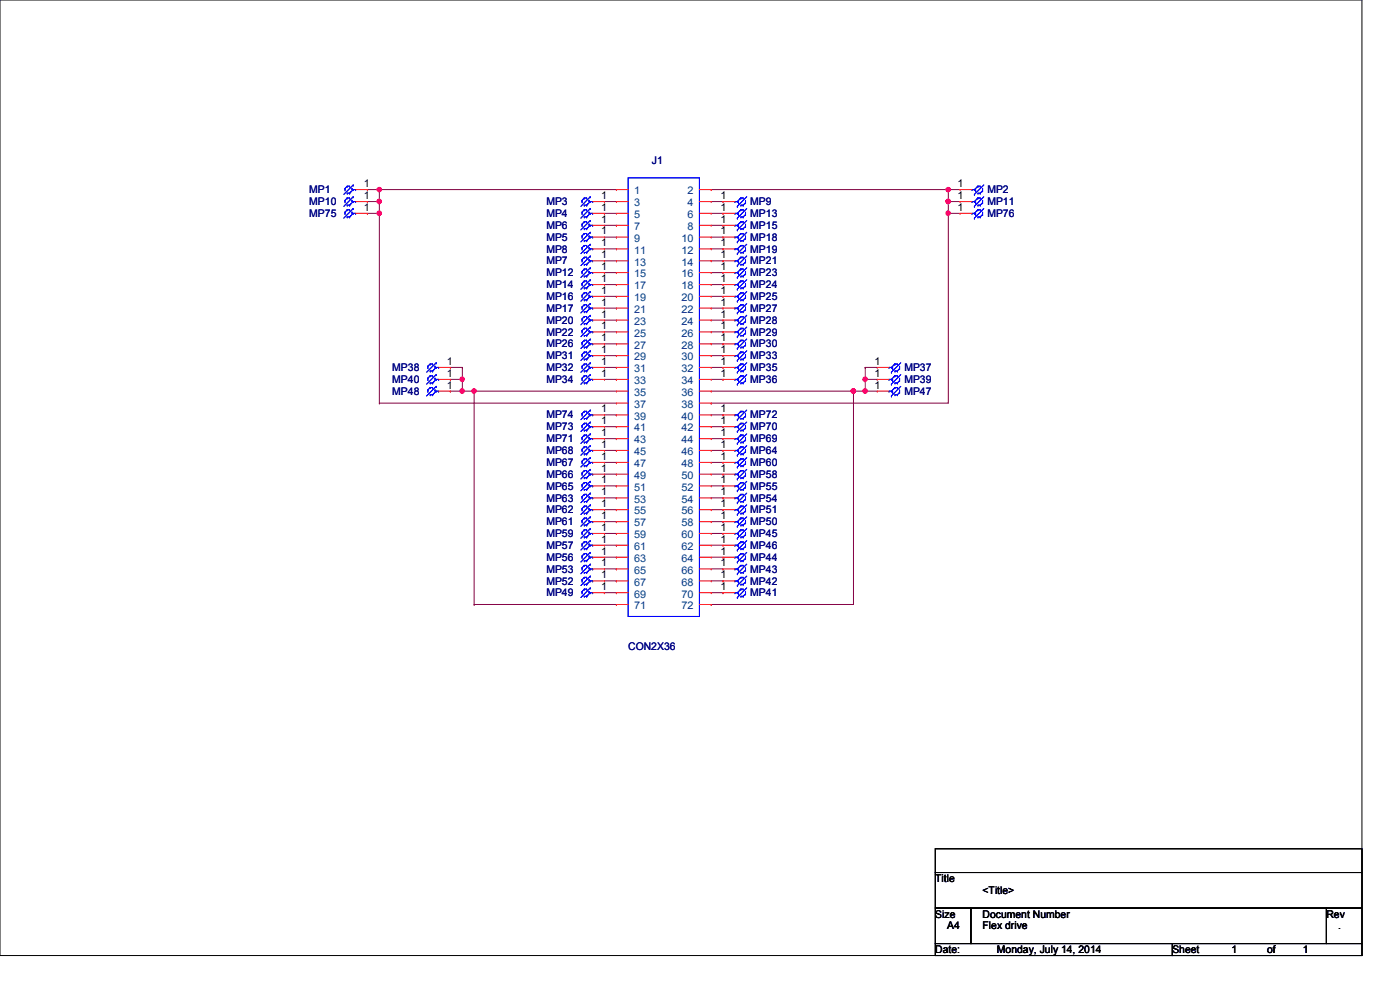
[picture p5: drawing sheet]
<svg xmlns="http://www.w3.org/2000/svg" width="297mm" height="210mm" viewBox="0 0 297 210" stroke-linecap="round" stroke-linejoin="round" font-family="sans-serif">
<path d="M0 0h288.9v202.7h-288.9z" fill="none" stroke="#000" stroke-width=".21"/>
<path d="M80.5 40.2h.1M80.5 40.2h50.3" fill="none" stroke="#800040" stroke-width=".21"/>
<circle cx="80.5" cy="40.2" r=".48" fill="#f0f"/>
<circle cx="80.5" cy="40.2" r=".48" fill="none" stroke="#f0f" stroke-width=".21"/>
<path d="M77.9 45.3h.1M77.9 45.3h2.6M80.5 45.3h.1M80.5 45.3v40.2" fill="none" stroke="#800040" stroke-width=".21"/>
<circle cx="80.5" cy="45.2" r=".49" fill="#f0f"/>
<circle cx="80.5" cy="45.2" r=".49" fill="none" stroke="#f0f" stroke-width=".21"/>
<path d="M77.9 42.8h.1M77.9 42.8h2.6" fill="none" stroke="#800040" stroke-width=".21"/>
<circle cx="80.5" cy="42.7" r=".49" fill="#f0f"/>
<circle cx="80.5" cy="42.7" r=".49" fill="none" stroke="#f0f" stroke-width=".21"/>
<path d="M77.9 40.2h.1M77.9 40.2h2.6M80.5 40.2h.1M80.5 42.8h.1M80.5 40.2v5.1M201.2 40.2h.1M201.2 40.2h2.5M80.5 85.5h.1M80.5 85.5h50.3" fill="none" stroke="#800040" stroke-width=".21"/>
<circle cx="201.2" cy="40.2" r=".48" fill="#f0f"/>
<circle cx="201.2" cy="40.2" r=".48" fill="none" stroke="#f0f" stroke-width=".21"/>
<path d="M201.2 40.2h.1M201.2 40.2v2.6" fill="none" stroke="#800040" stroke-width=".21"/>
<circle cx="201.1" cy="42.7" r=".49" fill="#f0f"/>
<circle cx="201.1" cy="42.7" r=".49" fill="none" stroke="#f0f" stroke-width=".21"/>
<path d="M201.2 45.3h.1M201.2 42.8h.1M201.2 45.3h2.5M201.2 42.8h2.5" fill="none" stroke="#800040" stroke-width=".21"/>
<circle cx="201.1" cy="42.7" r=".49" fill="#f0f"/>
<circle cx="201.1" cy="42.7" r=".49" fill="none" stroke="#f0f" stroke-width=".21"/>
<path d="M201.2 45.3h.1M201.2 45.3v40.2" fill="none" stroke="#800040" stroke-width=".21"/>
<circle cx="201.1" cy="45.2" r=".49" fill="#f0f"/>
<circle cx="201.1" cy="45.2" r=".49" fill="none" stroke="#f0f" stroke-width=".21"/>
<g fill="none" stroke="#800040" stroke-width=".21">
<path d="M128.2 42.8h.1M128.2 45.3h.1M128.2 42.8h2.6M128.2 45.3h2.6M128.2 47.8h2.6M128.2 50.3h2.6M128.2 52.8h2.6M128.2 55.3h2.6M128.2 57.8h2.6M130.8 47.8h.1M130.8 50.3h.1M130.8 52.8h.1"/>
<path d="M130.8 55.3h.1M130.8 57.8h.1M150.9 40.2h.1M150.9 40.2h50.3M150.9 42.8h2.5M150.9 45.3h2.5M150.9 47.8h2.5M150.9 50.3h2.5M150.9 52.8h2.5M150.9 55.3h2.5M150.9 57.8h2.5M153.4 42.8h.1"/>
<path d="M153.4 45.3h.1M153.4 47.8h.1M153.4 50.3h.1M153.4 52.8h.1M153.4 55.3h.1M153.4 57.8h.1M201.2 42.8h.1M201.2 42.8v2.5M95.5 77.9h.1M95.5 77.9h2.6M128.2 60.4h2.6M128.2 62.9h2.6"/>
<path d="M128.2 65.4h2.6M128.2 67.9h2.6M128.2 70.4h2.6M128.2 72.9h2.6M128.2 75.4h2.6M128.2 77.9h2.6M130.8 60.4h.1M130.8 62.9h.1M130.8 65.4h.1M130.8 67.9h.1M130.8 70.4h.1M130.8 72.9h.1"/>
<path d="M130.8 75.4h.1M130.8 77.9h.1M150.9 60.4h2.5M150.9 62.9h2.5M150.9 65.4h2.5M150.9 67.9h2.5M150.9 70.4h2.5M150.9 72.9h2.5M150.9 75.4h2.5M150.9 77.9h2.5M153.4 60.4h.1M153.4 62.9h.1"/>
<path d="M153.4 65.4h.1M153.4 67.9h.1M153.4 70.4h.1M153.4 72.9h.1M153.4 75.4h.1M153.4 77.9h.1M95.5 83h.1M95.5 80.5h.1M95.5 80.5h2.6M98.1 80.5h.1M98.1 80.5v2.5h-2.6M100.6 83h.1"/>
<path d="M100.6 83h30.2M128.2 80.5h2.6M130.8 80.5h.1M150.9 85.5h.1M150.9 85.5h50.3M150.9 80.5h2.5M153.4 80.5h.1"/>
</g>
<circle cx="98" cy="80.4" r=".48" fill="#f0f"/>
<circle cx="98" cy="80.4" r=".48" fill="none" stroke="#f0f" stroke-width=".21"/>
<path d="M98.1 77.9h.1M98.1 77.9v2.6M100.6 83v45.2M100.6 128.2h.1M100.6 128.2h30.2M130.8 128.2h.1" fill="none" stroke="#800040" stroke-width=".21"/>
<circle cx="100.6" cy="82.9" r=".49" fill="#f0f"/>
<circle cx="100.6" cy="82.9" r=".49" fill="none" stroke="#f0f" stroke-width=".21"/>
<path d="M98.1 83h.1M98.1 83h2.5" fill="none" stroke="#800040" stroke-width=".21"/>
<circle cx="98" cy="82.9" r=".48" fill="#f0f"/>
<circle cx="98" cy="82.9" r=".48" fill="none" stroke="#f0f" stroke-width=".21"/>
<path d="M183.6 77.9h.1M183.6 77.9v2.6M183.6 77.9h2.5M150.9 83h30.2M181.1 83h.1M183.6 80.5h.1M183.6 80.5h2.5" fill="none" stroke="#800040" stroke-width=".21"/>
<circle cx="183.5" cy="80.4" r=".49" fill="#f0f"/>
<circle cx="183.5" cy="80.4" r=".49" fill="none" stroke="#f0f" stroke-width=".21"/>
<path d="M181.1 83h.1M181.1 83v45.2" fill="none" stroke="#800040" stroke-width=".21"/>
<circle cx="181" cy="82.9" r=".49" fill="#f0f"/>
<circle cx="181" cy="82.9" r=".49" fill="none" stroke="#f0f" stroke-width=".21"/>
<path d="M181.1 83h.1M181.1 83h2.5M150.9 128.2h.1M150.9 128.2h30.2" fill="none" stroke="#800040" stroke-width=".21"/>
<circle cx="183.5" cy="82.9" r=".49" fill="#f0f"/>
<circle cx="183.5" cy="82.9" r=".49" fill="none" stroke="#f0f" stroke-width=".21"/>
<circle cx="181" cy="82.9" r=".49" fill="#f0f"/>
<circle cx="181" cy="82.9" r=".49" fill="none" stroke="#f0f" stroke-width=".21"/>
<g fill="none" stroke="#800040" stroke-width=".21">
<path d="M128.2 98.1h2.6M128.2 95.5h2.6M128.2 93h2.6M128.2 90.5h2.6M128.2 88h2.6M130.8 98.1h.1M130.8 95.5h.1M130.8 93h.1M130.8 90.5h.1M130.8 88h.1M150.9 98.1h2.5M150.9 95.5h2.5"/>
<path d="M150.9 93h2.5M150.9 90.5h2.5M150.9 88h2.5M153.4 98.1h.1M153.4 95.5h.1M153.4 93h.1M153.4 90.5h.1M153.4 88h.1M183.6 80.5h.1M183.6 83h.1M183.6 80.5v2.5M183.6 83h2.5"/>
<path d="M128.2 118.2h2.6M128.2 115.7h2.6M128.2 113.2h2.6M128.2 110.7h2.6M128.2 108.1h2.6M128.2 105.6h2.6M128.2 103.1h2.6M128.2 100.6h2.6M130.8 118.2h.1M130.8 115.7h.1M130.8 113.2h.1M130.8 110.7h.1"/>
<path d="M130.8 108.1h.1M130.8 105.6h.1M130.8 103.1h.1M130.8 100.6h.1M150.9 118.2h2.5M150.9 115.7h2.5M150.9 113.2h2.5M150.9 110.7h2.5M150.9 108.1h2.5M150.9 105.6h2.5M150.9 103.1h2.5M150.9 100.6h2.5"/>
<path d="M153.4 118.2h.1M153.4 115.7h.1M153.4 113.2h.1M153.4 110.7h.1M153.4 108.1h.1M153.4 105.6h.1M153.4 103.1h.1M153.4 100.6h.1M128.2 125.7h2.6M128.2 123.2h2.6M128.2 120.7h2.6M130.8 125.7h.1"/>
<path d="M130.8 123.2h.1M130.8 120.7h.1M150.9 125.7h2.5M150.9 123.2h2.5M150.9 120.7h2.5M153.4 125.7h.1M153.4 123.2h.1M153.4 120.7h.1"/>
</g>
<path d="M198.4 180h90.5v5.1h-90.5zM198.4 185.1h90.5v7.5h-90.5zM198.4 192.6h7.6v7.6h-7.6zM206 192.6h75.4v7.6h-75.4zM281.4 192.6h7.5v7.6h-7.5zM198.4 200.2h50.3v2.5h-50.3zM248.7 200.2h40.2v2.5h-40.2z" fill="none" stroke="#000" stroke-width=".21"/>
<g fill="none" stroke="#00f" stroke-width=".21">
<path d="M73.2 40h.1M73.2 40v.5M73.7 39.5h.1M73.7 39.5h.5M73.7 39.5l-.5 .5M74.2 39.5h.1M74.7 40h.1M74.7 40v.2M74.9 39.2h.1M74.9 39.2l-2 2M133.3 37.7h15.1v93.1h-15.1zM207.5 39.5h.1"/>
<path d="M207.5 39.5l-.3 .3M207.5 39.5h.4M207.5 39.5l-.8 .7M207.9 39.5h.1M208.4 40v.5M208.7 39.2l-2 2M73.2 42.5h.1M73.2 45h.1M73.2 42.5v.5M73.2 45v.5M73.7 43.5h.1M73.7 42h.1"/>
<path d="M73.7 46h.1M73.7 44.5h.1M73.7 41h.1M73.7 42h.5M73.7 43.5h.5M73.7 44.5h.5M73.7 46h.5M73.7 42l-.5 .5M73.7 44.5l-.5 .5M73.7 41h.5M74.2 43.5h.1M74.2 42h.1"/>
<path d="M74.2 46h.1M74.2 44.5h.1M74.2 41h.1M74.7 42.5h.1M74.7 45h.1M74.7 42.5v.3M74.7 45v.3M74.9 41.7h.1M74.9 42.8h.1M74.9 44.2h.1M74.9 45.3h.1M74.9 40.2h.1"/>
<path d="M74.9 42.8h.5M74.9 45.3h.5M74.9 41.7l-2 2.1M74.9 42.8l-.7 .7M74.9 44.2l-2 2.1M74.9 45.3l-.7 .7M74.9 40.2h.5M74.9 40.2l-.7 .8M75.4 42.8h.1M75.4 45.3h.1M75.4 40.2h.1M123.5 47.5h.1"/>
<path d="M123.5 52.5h.1M123.5 55.1h.1M123.5 42.5h.1M123.5 45h.1M123.5 57.6h.1M123.5 50h.1M123.5 42.5v.5M123.5 45v.5M123.5 47.5v.5M123.5 50v.5M123.5 52.5v.5M123.5 55.1v.5"/>
<path d="M123.5 57.6v.5M124 48.5h.1M124 47h.1M124 53.6h.1M124 52.1h.1M124 56.1h.1M124 54.6h.1M124 59.6h.1M124 43.5h.1M124 42h.1M124 46h.1M124 44.5h.1"/>
<path d="M124 58.6h.1M124 57.1h.1M124 51.1h.1M124 49.5h.1M124 48.5h.5M124 47l-.5 .5M124 47h.5M124 42h.5M124 43.5h.5M124 53.6h.5M124 52.1l-.5 .4M124 52.1h.5"/>
<path d="M124 44.5h.5M124 46h.5M124 56.1h.5M124 54.6l-.5 .5M124 54.6h.5M124 59.6l-.5 .5M124 59.6h.5M124 42l-.5 .5M124 44.5l-.5 .5M124 57.1h.5M124 58.6h.5M124 57.1l-.5 .5"/>
<path d="M124 51.1h.5M124 49.5l-.5 .5M124 49.5h.5M124.5 48.5h.1M124.5 47h.1M124.5 53.6h.1M124.5 52.1h.1M124.5 56.1h.1M124.5 54.6h.1M124.5 59.6h.1M124.5 43.5h.1M124.5 42h.1"/>
<path d="M124.5 46h.1M124.5 44.5h.1M124.5 58.6h.1M124.5 57.1h.1M124.5 51.1h.1M124.5 49.5h.1M124.7 48.3l-.2 .2M125 47.5h.1M125 52.5h.1M125 55.1h.1M125 42.5h.1M125 45h.1"/>
<path d="M125 57.6h.1M125 50h.1M125 42.5v.3M125 45v.3M125 47.5v.3M125 50v.3M125 52.5v.3M125 55.1v.2M125 57.6v.2M125.2 46.8h.1M125.2 47.8h.1M125.2 51.8h.1"/>
<path d="M125.2 52.8h.1M125.2 54.3h.1M125.2 55.3h.1M125.2 59.4h.1M125.2 41.7h.1M125.2 42.8h.1M125.2 44.2h.1M125.2 45.3h.1M125.2 56.8h.1M125.2 57.8h.1M125.2 49.3h.1M125.2 50.3h.1"/>
<path d="M125.2 46.8l-2 2M125.2 47.8l-.7 .7M125.2 47.8h.5M125.2 42.8h.5M125.2 51.8l-2 2M125.2 52.8l-.7 .8M125.2 52.8h.5M125.2 45.3h.5M125.2 54.3l-2 2M125.2 55.3l-.7 .8M125.2 55.3h.5M125.2 50.3l-.7 .8"/>
<path d="M125.2 59.4l-2 1.9M125.2 41.7l-2 2.1M125.2 42.8l-.7 .7M125.2 45.3l-.7 .7M125.2 44.2l-2 2.1M125.2 57.8h.5M125.2 56.8l-2 2M125.2 57.8l-.7 .8M125.2 49.3l-2 2M125.2 50.3h.5M125.7 47.8h.1M125.7 52.8h.1"/>
<path d="M125.7 55.3h.1M125.7 42.8h.1M125.7 45.3h.1M125.7 57.8h.1M125.7 50.3h.1M155.9 45.3h.1M155.9 52.8h.1M155.9 55.3h.1M155.9 42.8h.1M155.9 57.8h.1M155.9 50.3h.1M155.9 47.8h.1"/>
<path d="M155.9 47.8h.5M155.9 42.8h.5M155.9 52.8h.5M155.9 45.3h.5M155.9 55.3h.5M155.9 57.8h.5M155.9 50.3h.5M156.4 46.3h.1M156.4 45.3h.1M156.4 53.8h.1M156.4 52.8h.1M156.4 56.3h.1"/>
<path d="M156.4 55.3h.1M156.4 43.8h.1M156.4 42.8h.1M156.4 58.8h.1M156.4 57.8h.1M156.4 51.3h.1M156.4 50.3h.1M156.4 48.8h.1M156.4 47.8h.1M156.7 45.5h.1M156.7 53h.1M156.7 55.6h.1"/>
<path d="M156.7 43h.1M156.7 58.1h.1M156.7 50.5h.1M156.7 48h.1M156.7 42.8v.2M156.7 45.3v.2M156.7 47.8v.2M156.7 50.3v.2M156.7 52.8v.2M156.7 55.3v.3M156.7 57.8v.3M157.2 44.5h.1"/>
<path d="M157.2 46h.1M157.2 52.1h.1M157.2 53.6h.1M157.2 54.6h.1M157.2 56.1h.1M157.2 42h.1M157.2 43.5h.1M157.2 59.6h.1M157.2 57.1h.1M157.2 58.6h.1M157.2 49.5h.1M157.2 51.1h.1"/>
<path d="M157.2 47h.1M157.2 48.5h.1M157.2 48.5h.4M157.2 47h.4M157.2 42h.4M157.2 43.5h.4M157.2 53.6h.4M157.2 52.1h.4M157.2 44.5h.4M157.2 46h.4M157.2 44.5l-.8 .8M157.2 56.1h.4"/>
<path d="M157.2 54.6h.4M157.2 52.1l-.3 .2M157.2 52.1l-.8 .7M157.2 54.6l-.8 .7M157.2 59.6h.4M157.2 42l-.8 .8M157.2 59.6l-.8 .8M157.2 57.1h.4M157.2 57.1l-.8 .7M157.2 58.6h.4M157.2 51.1h.4M157.2 49.5h.4"/>
<path d="M157.2 49.5l-.8 .8M157.2 47l-.8 .8M157.6 44.5h.1M157.6 46h.1M157.6 52.1h.1M157.6 53.6h.1M157.6 54.6h.1M157.6 56.1h.1M157.6 42h.1M157.6 43.5h.1M157.6 59.6h.1M157.6 57.1h.1"/>
<path d="M157.6 58.6h.1M157.6 49.5h.1M157.6 51.1h.1M157.6 47h.1M157.6 48.5h.1M158.2 45.5h.1M158.2 53h.1M158.2 55.6h.1M158.2 43h.1M158.2 58.1h.1M158.2 50.5h.1M158.2 48h.1"/>
<path d="M158.2 42.5v.5M158.2 45v.5M158.2 47.5v.5M158.2 50v.5M158.2 52.5v.5M158.2 55.1v.5M158.2 57.6v.5M158.2 45.5l-.6 .5M158.2 53l-.6 .6M158.2 55.6l-.6 .5M158.2 43l-.6 .5M158.2 58.1l-.6 .5"/>
<path d="M158.2 50.5l-.6 .6M158.2 48l-.6 .5M158.4 44.2l-2 2.1M158.4 51.8l-2 2M158.4 54.3l-2 2M158.4 41.7l-2 2.1M158.4 59.4l-2 1.9M158.4 56.8l-2 2M158.4 49.3l-2 2M158.4 46.8l-2 2M206.2 42.8h.1M206.2 45.3h.1"/>
<path d="M206.2 40.2h.1M206.2 42.8h.5M206.2 45.3h.5M206.2 40.2h.5M206.7 43.8h.1M206.7 42.8h.1M206.7 46.3h.1M206.7 45.3h.1M206.7 41.2h.1M206.7 40.2h.1M207 43h.1M207 45.5h.1"/>
<path d="M207 40.5h.1M207 40.2v.3M207 42.8v.2M207 45.3v.2M207.5 42h.1M207.5 43.5h.1M207.5 44.5h.1M207.5 46h.1M207.5 41h.1M207.5 42h.4M207.5 42l-.8 .8M207.5 43.5h.4"/>
<path d="M207.5 44.5h.4M207.5 44.5l-.8 .8M207.5 46h.4M207.5 41h.4M207.9 42h.1M207.9 43.5h.1M207.9 44.5h.1M207.9 46h.1M207.9 41h.1M208.4 43h.1M208.4 45.5h.1M208.4 40.5h.1"/>
<path d="M208.4 42.5v.5M208.4 45v.5M208.4 43l-.5 .5M208.4 45.5l-.5 .5M208.4 40.5l-.5 .5M208.7 41.7l-2 2.1M208.7 44.2l-2 2.1M90.8 77.7h.1M90.8 77.7v.5M91.3 78.7h.1M91.3 77.2h.1M91.3 79.7h.1"/>
<path d="M91.3 78.7h.5M91.3 77.2h.5M91.3 77.2l-.5 .5M91.3 79.7h.5M91.3 79.7l-.5 .5M91.8 78.7h.1M91.8 77.2h.1M91.8 79.7h.1M92.3 77.7h.1M92.3 77.7v.2M92.5 77h.1M92.5 77.9h.1"/>
<path d="M92.5 79.5h.1M92.5 79.5l-2 2M92.5 77.9h.5M92.5 77l-2 2M92.5 77.9l-.7 .8M93 77.9h.1M123.5 70.1h.1M123.5 65.1h.1M123.5 67.6h.1M123.5 77.7h.1M123.5 60.1h.1M123.5 75.2h.1"/>
<path d="M123.5 62.6h.1M123.5 72.7h.1M123.5 60.1v.5M123.5 62.6v.5M123.5 65.1v.5M123.5 67.6v.6M123.5 70.1v.6M123.5 72.7v.5M123.5 75.2v.5M123.5 77.7v.5M124 71.2h.1M124 69.6h.1"/>
<path d="M124 66.1h.1M124 64.6h.1M124 68.7h.1M124 67.1h.1M124 78.7h.1M124 77.2h.1M124 61.1h.1M124 79.7h.1M124 76.2h.1M124 74.7h.1M124 63.6h.1M124 62.1h.1"/>
<path d="M124 73.7h.1M124 72.2h.1M124 71.2h.5M124 69.6l-.5 .5M124 69.6h.5M124 74.7h.5M124 76.2h.5M124 72.2h.5M124 73.7h.5M124 66.1h.5M124 64.6l-.5 .5M124 64.6h.5"/>
<path d="M124 68.7h.5M124 67.1l-.5 .5M124 67.1h.5M124 78.7h.5M124 77.2l-.5 .5M124 77.2h.5M124 61.1h.5M124 79.7h.5M124 79.7l-.5 .5M124 74.7l-.5 .5M124 63.6h.5M124 62.1l-.5 .5"/>
<path d="M124 62.1h.5M124 72.2l-.5 .5M124.5 71.2h.1M124.5 69.6h.1M124.5 66.1h.1M124.5 64.6h.1M124.5 68.7h.1M124.5 67.1h.1M124.5 78.7h.1M124.5 77.2h.1M124.5 61.1h.1M124.5 79.7h.1"/>
<path d="M124.5 76.2h.1M124.5 74.7h.1M124.5 63.6h.1M124.5 62.1h.1M124.5 73.7h.1M124.5 72.2h.1M124.7 60.8l-.2 .3M124.7 73.4l-.2 .3M125 70.1h.1M125 65.1h.1M125 67.6h.1M125 77.7h.1"/>
<path d="M125 60.1h.1M125 75.2h.1M125 62.6h.1M125 72.7h.1M125 60.1v.3M125 62.6v.3M125 65.1v.3M125 67.6v.3M125 70.1v.3M125 72.7v.2M125 75.2v.2M125 77.7v.2"/>
<path d="M125.2 69.4h.1M125.2 70.4h.1M125.2 64.4h.1M125.2 65.4h.1M125.2 66.9h.1M125.2 67.9h.1M125.2 77h.1M125.2 77.9h.1M125.2 60.4h.1M125.2 79.5h.1M125.2 74.4h.1M125.2 75.4h.1"/>
<path d="M125.2 61.8h.1M125.2 62.9h.1M125.2 71.9h.1M125.2 72.9h.1M125.2 69.4l-2 2M125.2 70.4l-.7 .8M125.2 70.4h.5M125.2 75.4h.5M125.2 72.9h.5M125.2 64.4l-2 2M125.2 65.4l-.7 .7M125.2 65.4h.5"/>
<path d="M125.2 66.9l-2 2M125.2 67.9l-.7 .8M125.2 67.9h.5M125.2 77l-2 2M125.2 77.9l-.7 .8M125.2 77.9h.5M125.2 60.4l-.7 .7M125.2 60.4h.5M125.2 79.5l-2 2M125.2 74.4l-2 2.1M125.2 75.4l-.7 .8M125.2 61.8l-2 2.1"/>
<path d="M125.2 62.9l-.7 .7M125.2 62.9h.5M125.2 71.9l-2 2M125.2 72.9l-.7 .8M125.7 70.4h.1M125.7 65.4h.1M125.7 67.9h.1M125.7 77.9h.1M125.7 60.4h.1M125.7 75.4h.1M125.7 62.9h.1M125.7 72.9h.1"/>
<path d="M155.9 75.4h.1M155.9 72.9h.1M155.9 65.4h.1M155.9 70.4h.1M155.9 67.9h.1M155.9 77.9h.1M155.9 60.4h.1M155.9 62.9h.1M155.9 70.4h.5M155.9 75.4h.5M155.9 72.9h.5M155.9 65.4h.5"/>
<path d="M155.9 67.9h.5M155.9 77.9h.5M155.9 60.4h.5M155.9 62.9h.5M156.4 76.5h.1M156.4 75.4h.1M156.4 73.9h.1M156.4 72.9h.1M156.4 66.4h.1M156.4 65.4h.1M156.4 71.4h.1M156.4 70.4h.1"/>
<path d="M156.4 68.9h.1M156.4 67.9h.1M156.4 79h.1M156.4 77.9h.1M156.4 61.3h.1M156.4 60.4h.1M156.4 63.9h.1M156.4 62.9h.1M156.7 75.7h.1M156.7 73.2h.1M156.7 65.6h.1M156.7 70.7h.1"/>
<path d="M156.7 68.2h.1M156.7 78.2h.1M156.7 60.6h.1M156.7 63.1h.1M156.7 60.4v.2M156.7 62.9v.2M156.7 65.4v.2M156.7 67.9v.3M156.7 70.4v.3M156.7 72.9v.3M156.7 75.4v.3M156.7 77.9v.3"/>
<path d="M157.2 74.7h.1M157.2 76.2h.1M157.2 72.2h.1M157.2 73.7h.1M157.2 64.6h.1M157.2 66.1h.1M157.2 69.6h.1M157.2 71.2h.1M157.2 67.1h.1M157.2 68.7h.1M157.2 77.2h.1M157.2 78.7h.1"/>
<path d="M157.2 61.1h.1M157.2 79.7h.1M157.2 62.1h.1M157.2 63.6h.1M157.2 71.2h.4M157.2 69.6h.4M157.2 74.7h.4M157.2 74.7l-.8 .7M157.2 76.2h.4M157.2 72.2h.4M157.2 72.2l-.8 .7M157.2 73.7h.4"/>
<path d="M157.2 66.1h.4M157.2 64.6h.4M157.2 68.7h.4M157.2 67.1h.4M157.2 78.7h.4M157.2 77.2h.4M157.2 64.6l-.3 .3M157.2 64.6l-.8 .8M157.2 61.1h.4M157.2 69.6l-.8 .8M157.2 67.1l-.8 .8M157.2 79.7h.4"/>
<path d="M157.2 77.2l-.3 .3M157.2 77.2l-.8 .7M157.2 79.7l-.8 .8M157.2 63.6h.4M157.2 62.1h.4M157.2 62.1l-.8 .8M157.6 74.7h.1M157.6 76.2h.1M157.6 72.2h.1M157.6 73.7h.1M157.6 64.6h.1M157.6 66.1h.1"/>
<path d="M157.6 69.6h.1M157.6 71.2h.1M157.6 67.1h.1M157.6 68.7h.1M157.6 77.2h.1M157.6 78.7h.1M157.6 61.1h.1M157.6 79.7h.1M157.6 62.1h.1M157.6 63.6h.1M158.2 75.7h.1M158.2 73.2h.1"/>
<path d="M158.2 65.6h.1M158.2 70.7h.1M158.2 68.2h.1M158.2 78.2h.1M158.2 60.6h.1M158.2 63.1h.1M158.2 60.1v.5M158.2 62.6v.5M158.2 65.1v.5M158.2 67.6v.6M158.2 70.1v.6M158.2 72.7v.5"/>
<path d="M158.2 75.2v.5M158.2 77.7v.5M158.2 75.7l-.6 .5M158.2 73.2l-.6 .5M158.2 65.6l-.6 .5M158.2 70.7l-.6 .5M158.2 68.2l-.6 .5M158.2 78.2l-.6 .5M158.2 60.6l-.6 .5M158.2 63.1l-.6 .5M158.4 74.4l-2 2.1M158.4 71.9l-2 2"/>
<path d="M158.4 64.4l-2 2M158.4 69.4l-2 2M158.4 66.9l-2 2M158.4 77l-2 2M158.4 79.5l-2 2M158.4 61.8l-2 2.1M188.6 77.9h.1M188.6 77.9h.5M189.1 79h.1M189.1 77.9h.1M189.4 78.2h.1M189.4 77.9v.3"/>
<path d="M189.9 79.7h.1M189.9 77.2h.1M189.9 78.7h.1M189.9 78.7h.5M189.9 77.2h.5M189.9 79.7h.5M189.9 79.7l-.8 .8M189.9 77.2l-.3 .3M189.9 77.2l-.8 .7M190.4 79.7h.1M190.4 77.2h.1M190.4 78.7h.1"/>
<path d="M190.8 78.2h.1M190.8 77.7v.5M190.8 78.2l-.4 .5M191.1 79.5l-2 2M191.1 77l-2 2M90.8 82.7h.1M90.8 80.2h.1M90.8 80.2v.5M90.8 82.7v.5M91.3 83.7h.1M91.3 82.2h.1M91.3 81.2h.1"/>
<path d="M91.3 83.7h.5M91.3 82.2l-.5 .5M91.3 82.2h.5M91.3 81.2h.5M91.8 83.7h.1M91.8 82.2h.1M91.8 81.2h.1M92.3 82.7h.1M92.3 80.2h.1M92.3 80.2v.3M92.3 82.7v.3M92.5 82h.1"/>
<path d="M92.5 83h.1M92.5 80.5h.1M92.5 82l-2 2M92.5 83l-.7 .7M92.5 83h.5M92.5 80.5h.5M92.5 80.5l-.7 .7M93 83h.1M93 80.5h.1M123.5 87.8h.1M123.5 92.8h.1M123.5 90.3h.1"/>
<path d="M123.5 95.3h.1M123.5 80.2h.1M123.5 97.8h.1M123.5 80.2v.5M123.5 87.8v.5M123.5 90.3v.5M123.5 92.8v.5M123.5 95.3v.5M123.5 97.8v.5M124 88.8h.1M124 87.2h.1M124 93.8h.1"/>
<path d="M124 92.3h.1M124 99.8h.1M124 91.3h.1M124 89.8h.1M124 96.3h.1M124 94.8h.1M124 81.2h.1M124 98.8h.1M124 97.3h.1M124 94.8h.5M124 96.3h.5M124 97.3h.5"/>
<path d="M124 98.8h.5M124 92.3h.5M124 93.8h.5M124 88.8h.5M124 87.2l-.5 .6M124 87.2h.5M124 99.8h.5M124 92.3l-.5 .5M124 99.8l-.5 .5M124 89.8l-.5 .5M124 91.3h.5M124 89.8h.5"/>
<path d="M124 94.8l-.5 .5M124 81.2h.5M124 97.3l-.5 .5M124.5 88.8h.1M124.5 87.2h.1M124.5 93.8h.1M124.5 92.3h.1M124.5 99.8h.1M124.5 91.3h.1M124.5 89.8h.1M124.5 96.3h.1M124.5 94.8h.1"/>
<path d="M124.5 81.2h.1M124.5 98.8h.1M124.5 97.3h.1M124.7 98.6l-.2 .2M125 87.8h.1M125 92.8h.1M125 90.3h.1M125 95.3h.1M125 80.2h.1M125 97.8h.1M125 80.2v.3M125 87.8v.2"/>
<path d="M125 90.3v.2M125 92.8v.2M125 95.3v.2M125 97.8v.3M125.2 87h.1M125.2 88h.1M125.2 92h.1M125.2 93h.1M125.2 99.6h.1M125.2 89.5h.1M125.2 90.5h.1M125.2 94.5h.1"/>
<path d="M125.2 95.5h.1M125.2 80.5h.1M125.2 97.1h.1M125.2 98.1h.1M125.2 95.5h.5M125.2 98.1h.5M125.2 93h.5M125.2 87l-2 2M125.2 88l-.7 .8M125.2 88h.5M125.2 92l-2 2.1M125.2 93l-.7 .8"/>
<path d="M125.2 99.6l-2 2M125.2 89.5l-2 2M125.2 90.5l-.7 .8M125.2 90.5h.5M125.2 94.5l-2 2.1M125.2 95.5l-.7 .8M125.2 80.5h.5M125.2 80.5l-.7 .7M125.2 97.1l-2 2M125.2 98.1l-.7 .7M125.7 88h.1M125.7 93h.1"/>
<path d="M125.7 90.5h.1M125.7 95.5h.1M125.7 80.5h.1M125.7 98.1h.1M155.9 95.5h.1M155.9 98.1h.1M155.9 93h.1M155.9 80.5h.1M155.9 90.5h.1M155.9 88h.1M155.9 95.5h.5M155.9 98.1h.5"/>
<path d="M155.9 93h.5M155.9 88h.5M155.9 90.5h.5M155.9 80.5h.5M156.4 96.6h.1M156.4 95.5h.1M156.4 99.1h.1M156.4 98.1h.1M156.4 94.1h.1M156.4 93h.1M156.4 81.5h.1M156.4 80.5h.1"/>
<path d="M156.4 91.5h.1M156.4 90.5h.1M156.4 89h.1M156.4 88h.1M156.7 95.8h.1M156.7 98.3h.1M156.7 93.3h.1M156.7 80.7h.1M156.7 90.8h.1M156.7 88.3h.1M156.7 80.5v.2M156.7 88v.3"/>
<path d="M156.7 90.5v.3M156.7 93v.3M156.7 95.5v.3M156.7 98.1v.2M157.2 94.8h.1M157.2 96.3h.1M157.2 97.3h.1M157.2 98.8h.1M157.2 92.3h.1M157.2 93.8h.1M157.2 99.8h.1M157.2 81.2h.1"/>
<path d="M157.2 89.8h.1M157.2 91.3h.1M157.2 87.2h.1M157.2 88.8h.1M157.2 94.8l-.8 .7M157.2 94.8h.4M157.2 96.3h.4M157.2 97.3h.4M157.2 97.3l-.8 .8M157.2 98.8h.4M157.2 92.3h.4M157.2 92.3l-.8 .7"/>
<path d="M157.2 93.8h.4M157.2 88.8h.4M157.2 87.2h.4M157.2 99.8h.4M157.2 99.8l-.8 .8M157.2 91.3h.4M157.2 89.8h.4M157.2 81.2h.4M157.2 89.8l-.3 .2M157.2 89.8l-.8 .7M157.2 87.2l-.8 .8M157.6 94.8h.1"/>
<path d="M157.6 96.3h.1M157.6 97.3h.1M157.6 98.8h.1M157.6 92.3h.1M157.6 93.8h.1M157.6 99.8h.1M157.6 81.2h.1M157.6 89.8h.1M157.6 91.3h.1M157.6 87.2h.1M157.6 88.8h.1M158.2 95.8h.1"/>
<path d="M158.2 98.3h.1M158.2 93.3h.1M158.2 80.7h.1M158.2 90.8h.1M158.2 88.3h.1M158.2 93.3l-.6 .5M158.2 95.8l-.6 .5M158.2 80.2v.5M158.2 87.8v.5M158.2 90.3v.5M158.2 92.8v.5M158.2 95.3v.5"/>
<path d="M158.2 97.8v.5M158.2 98.3l-.6 .5M158.2 80.7l-.6 .5M158.2 90.8l-.6 .5M158.2 88.3l-.6 .5M158.4 94.5l-2 2.1M158.4 97.1l-2 2M158.4 92l-2 2.1M158.4 99.6l-2 2M158.4 89.5l-2 2M158.4 87l-2 2M188.6 83h.1"/>
<path d="M188.6 80.5h.1M188.6 83h.5M188.6 80.5h.5M189.1 84h.1M189.1 83h.1M189.1 81.5h.1M189.1 80.5h.1M189.4 83.2h.1M189.4 80.7h.1M189.4 80.5v.2M189.4 83v.2M189.9 82.2h.1"/>
<path d="M189.9 83.7h.1M189.9 81.2h.1M189.9 83.7h.5M189.9 82.2h.5M189.9 82.2l-.8 .8M189.9 81.2h.5M190.4 82.2h.1M190.4 83.7h.1M190.4 81.2h.1M190.8 83.2h.1M190.8 80.7h.1M190.8 80.2v.5"/>
<path d="M190.8 82.7v.5M190.8 83.2l-.4 .5M190.8 80.7l-.4 .5M191.1 82l-2 2M123.5 105.4h.1M123.5 107.9h.1M123.5 110.4h.1M123.5 100.3h.1M123.5 102.8h.1M123.5 112.9h.1M123.5 115.4h.1M123.5 117.9h.1"/>
<path d="M123.5 100.3v.5M123.5 102.8v.5M123.5 105.4v.5M123.5 107.9v.5M123.5 110.4v.5M123.5 112.9v.5M123.5 115.4v.5M123.5 117.9v.5M124 106.4h.1M124 104.9h.1M124 108.9h.1M124 107.4h.1"/>
<path d="M124 111.4h.1M124 109.9h.1M124 101.3h.1M124 103.8h.1M124 102.4h.1M124 113.9h.1M124 112.4h.1M124 116.4h.1M124 114.9h.1M124 119h.1M124 117.4h.1M124 119.9h.1"/>
<path d="M124 106.4h.5M124 104.9l-.5 .5M124 104.9h.5M124 108.9h.5M124 107.4l-.5 .5M124 107.4h.5M124 101.3h.5M124 111.4h.5M124 109.9l-.5 .5M124 109.9h.5M124 114.9h.5M124 116.4h.5"/>
<path d="M124 117.4h.5M124 119h.5M124 103.8h.5M124 102.4l-.5 .4M124 102.4h.5M124 119.9h.5M124 113.9h.5M124 112.4l-.5 .5M124 112.4h.5M124 114.9l-.5 .5M124 117.4l-.5 .5M124 119.9l-.5 .5"/>
<path d="M124.5 106.4h.1M124.5 104.9h.1M124.5 108.9h.1M124.5 107.4h.1M124.5 111.4h.1M124.5 109.9h.1M124.5 101.3h.1M124.5 103.8h.1M124.5 102.4h.1M124.5 113.9h.1M124.5 112.4h.1M124.5 116.4h.1"/>
<path d="M124.5 114.9h.1M124.5 119h.1M124.5 117.4h.1M124.5 119.9h.1M124.7 111.1l-.2 .3M125 105.4h.1M125 107.9h.1M125 110.4h.1M125 100.3h.1M125 102.8h.1M125 112.9h.1M125 115.4h.1"/>
<path d="M125 117.9h.1M125 100.3v.3M125 102.8v.3M125 105.4v.2M125 107.9v.2M125 110.4v.3M125 112.9v.3M125 115.4v.3M125 117.9v.3M125.2 104.6h.1M125.2 105.6h.1M125.2 107.1h.1"/>
<path d="M125.2 108.1h.1M125.2 109.6h.1M125.2 110.7h.1M125.2 100.6h.1M125.2 102.1h.1M125.2 103.1h.1M125.2 112.1h.1M125.2 113.2h.1M125.2 114.7h.1M125.2 115.7h.1M125.2 117.2h.1M125.2 118.2h.1"/>
<path d="M125.2 119.7h.1M125.2 104.6l-2 2M125.2 105.6l-.7 .8M125.2 105.6h.5M125.2 107.1l-2 2M125.2 108.1l-.7 .8M125.2 108.1h.5M125.2 100.6h.5M125.2 109.6l-2 2M125.2 110.7l-.7 .7M125.2 110.7h.5M125.2 115.7h.5"/>
<path d="M125.2 118.2h.5M125.2 100.6l-.7 .7M125.2 102.1l-2 2M125.2 103.1l-.7 .7M125.2 103.1h.5M125.2 112.1l-2 2.1M125.2 113.2l-.7 .7M125.2 113.2h.5M125.2 114.7l-2 2M125.2 115.7l-.7 .7M125.2 117.2l-2 2M125.2 118.2l-.7 .8"/>
<path d="M125.2 119.7l-2 2M125.7 105.6h.1M125.7 108.1h.1M125.7 110.7h.1M125.7 100.6h.1M125.7 103.1h.1M125.7 113.2h.1M125.7 115.7h.1M125.7 118.2h.1M155.9 100.6h.1M155.9 115.7h.1M155.9 118.2h.1"/>
<path d="M155.9 108.1h.1M155.9 110.7h.1M155.9 103.1h.1M155.9 105.6h.1M155.9 113.2h.1M155.9 105.6h.5M155.9 108.1h.5M155.9 100.6h.5M155.9 110.7h.5M155.9 115.7h.5M155.9 118.2h.5M155.9 103.1h.5"/>
<path d="M155.9 113.2h.5M156.4 101.6h.1M156.4 100.6h.1M156.4 116.7h.1M156.4 115.7h.1M156.4 119.2h.1M156.4 118.2h.1M156.4 109.1h.1M156.4 108.1h.1M156.4 111.6h.1M156.4 110.7h.1M156.4 104.1h.1"/>
<path d="M156.4 103.1h.1M156.4 106.6h.1M156.4 105.6h.1M156.4 114.2h.1M156.4 113.2h.1M156.7 100.8h.1M156.7 115.9h.1M156.7 118.4h.1M156.7 108.4h.1M156.7 110.9h.1M156.7 103.3h.1M156.7 105.9h.1"/>
<path d="M156.7 113.4h.1M156.7 100.6v.2M156.7 103.1v.2M156.7 105.6v.3M156.7 108.1v.3M156.7 110.7v.2M156.7 113.2v.2M156.7 115.7v.2M156.7 118.2v.2M157.2 101.3h.1M157.2 114.9h.1M157.2 116.4h.1"/>
<path d="M157.2 117.4h.1M157.2 119h.1M157.2 107.4h.1M157.2 108.9h.1M157.2 119.9h.1M157.2 109.9h.1M157.2 111.4h.1M157.2 102.4h.1M157.2 103.8h.1M157.2 104.9h.1M157.2 106.4h.1M157.2 112.4h.1"/>
<path d="M157.2 113.9h.1M157.2 106.4h.4M157.2 104.9h.4M157.2 108.9h.4M157.2 107.4h.4M157.2 101.3h.4M157.2 111.4h.4M157.2 109.9h.4M157.2 114.9h.4M157.2 114.9l-.3 .3M157.2 114.9l-.8 .8M157.2 116.4h.4"/>
<path d="M157.2 117.4h.4M157.2 117.4l-.8 .8M157.2 119h.4M157.2 107.4l-.8 .7M157.2 112.4l-.8 .8M157.2 103.8h.4M157.2 102.4h.4M157.2 119.9h.4M157.2 119.9l-.8 .8M157.2 109.9l-.8 .8M157.2 113.9h.4M157.2 112.4h.4"/>
<path d="M157.2 102.4l-.3 .2M157.2 102.4l-.8 .7M157.2 104.9l-.8 .7M157.6 101.3h.1M157.6 114.9h.1M157.6 116.4h.1M157.6 117.4h.1M157.6 119h.1M157.6 107.4h.1M157.6 108.9h.1M157.6 119.9h.1M157.6 109.9h.1"/>
<path d="M157.6 111.4h.1M157.6 102.4h.1M157.6 103.8h.1M157.6 104.9h.1M157.6 106.4h.1M157.6 112.4h.1M157.6 113.9h.1M158.2 100.8h.1M158.2 115.9h.1M158.2 118.4h.1M158.2 108.4h.1M158.2 110.9h.1"/>
<path d="M158.2 103.3h.1M158.2 105.9h.1M158.2 113.4h.1M158.2 100.3v.5M158.2 102.8v.5M158.2 105.4v.5M158.2 107.9v.5M158.2 110.4v.5M158.2 112.9v.5M158.2 115.4v.5M158.2 117.9v.5M158.2 100.8l-.6 .5"/>
<path d="M158.2 115.9l-.6 .5M158.2 118.4l-.6 .6M158.2 108.4l-.6 .5M158.2 110.9l-.6 .5M158.2 103.3l-.6 .5M158.2 105.9l-.6 .5M158.2 113.4l-.6 .5M158.4 114.7l-2 2M158.4 117.2l-2 2M158.4 107.1l-2 2M158.4 119.7l-2 2M158.4 109.6l-2 2"/>
<path d="M158.4 102.1l-2 2M158.4 104.6l-2 2M158.4 112.1l-2 2.1M123.5 123h.1M123.5 125.5h.1M123.5 120.4h.1M123.5 120.4v.5M123.5 123v.5M123.5 125.5v.5M124 124h.1M124 122.5h.1M124 126.5h.1"/>
<path d="M124 125h.1M124 121.5h.1M124 124h.5M124 122.5l-.5 .5M124 122.5h.5M124 121.5h.5M124 126.5h.5M124 125l-.5 .5M124 125h.5M124.5 124h.1M124.5 122.5h.1M124.5 126.5h.1"/>
<path d="M124.5 125h.1M124.5 121.5h.1M124.7 123.7l-.2 .3M125 123h.1M125 125.5h.1M125 120.4h.1M125 120.4v.3M125 123v.2M125 125.5v.2M125.2 122.2h.1M125.2 123.2h.1M125.2 124.7h.1"/>
<path d="M125.2 125.7h.1M125.2 120.7h.1M125.2 122.2l-2 2M125.2 123.2l-.7 .8M125.2 123.2h.5M125.2 120.7h.5M125.2 124.7l-2 2M125.2 125.7l-.7 .8M125.2 125.7h.5M125.2 120.7l-.7 .8M125.7 123.2h.1M125.7 125.7h.1"/>
<path d="M125.7 120.7h.1M155.9 120.7h.1M155.9 123.2h.1M155.9 125.7h.1M155.9 123.2h.5M155.9 120.7h.5M155.9 125.7h.5M156.4 121.7h.1M156.4 120.7h.1M156.4 124.2h.1M156.4 123.2h.1M156.4 126.7h.1"/>
<path d="M156.4 125.7h.1M156.7 120.9h.1M156.7 123.5h.1M156.7 126h.1M156.7 120.7v.2M156.7 123.2v.3M156.7 125.7v.3M157.2 121.5h.1M157.2 122.5h.1M157.2 124h.1M157.2 125h.1M157.2 126.5h.1"/>
<path d="M157.2 124h.4M157.2 122.5h.4M157.2 121.5h.4M157.2 122.5l-.8 .7M157.2 126.5h.4M157.2 125h.4M157.2 125l-.8 .7M157.6 121.5h.1M157.6 122.5h.1M157.6 124h.1M157.6 125h.1M157.6 126.5h.1"/>
<path d="M158.2 120.9h.1M158.2 123.5h.1M158.2 126h.1M158.2 120.4v.5M158.2 123v.5M158.2 125.5v.5M158.2 120.9l-.6 .6M158.2 123.5l-.6 .5M158.2 126l-.6 .5M158.4 122.2l-2 2M158.4 124.7l-2 2"/>
</g>
<g fill="none" stroke="#f00" stroke-width=".21">
<path d="M75.4 40.2h2.5M75.4 42.8h2.5M75.4 45.3h2.5M77.9 42.8h.1M77.9 45.3h.1M77.9 40.2h.1M125.7 42.8h2.5M125.7 45.3h2.5M125.7 47.8h2.5M125.7 50.3h2.5M125.7 52.8h2.5M125.7 55.3h2.5"/>
<path d="M125.7 57.8h2.5M128.2 47.8h.1M128.2 52.8h.1M128.2 55.3h.1M128.2 42.8h.1M128.2 45.3h.1M128.2 57.8h.1M128.2 50.3h.1M130.8 40.2h.1M130.8 42.8h.1M130.8 45.3h.1M130.8 47.8h.1"/>
<path d="M130.8 50.3h.1M130.8 52.8h.1M130.8 55.3h.1M130.8 57.8h.1M130.8 40.2h2.5M130.8 42.8h2.5M130.8 45.3h2.5M130.8 47.8h2.5M130.8 50.3h2.5M130.8 52.8h2.5M130.8 55.3h2.5M130.8 57.8h2.5"/>
<path d="M148.4 40.2h2.5M148.4 42.8h2.5M148.4 45.3h2.5M148.4 47.8h2.5M148.4 50.3h2.5M148.4 52.8h2.5M148.4 55.3h2.5M148.4 57.8h2.5M150.9 40.2h.1M150.9 42.8h.1M150.9 45.3h.1M150.9 47.8h.1"/>
<path d="M150.9 50.3h.1M150.9 52.8h.1M150.9 55.3h.1M150.9 57.8h.1M153.4 45.3h.1M153.4 52.8h.1M153.4 55.3h.1M153.4 42.8h.1M153.4 57.8h.1M153.4 50.3h.1M153.4 47.8h.1M153.4 42.8h2.5"/>
<path d="M153.4 45.3h2.5M153.4 47.8h2.5M153.4 50.3h2.5M153.4 52.8h2.5M153.4 55.3h2.5M153.4 57.8h2.5M203.7 42.8h.1M203.7 45.3h.1M203.7 40.2h.1M203.7 40.2h2.5M203.7 42.8h2.5M203.7 45.3h2.5"/>
<path d="M93 77.9h2.5M95.5 77.9h.1M125.7 60.4h2.5M125.7 62.9h2.5M125.7 65.4h2.5M125.7 67.9h2.5M125.7 70.4h2.5M125.7 72.9h2.5M125.7 75.4h2.5M125.7 77.9h2.5M128.2 70.4h.1M128.2 65.4h.1"/>
<path d="M128.2 67.9h.1M128.2 77.9h.1M128.2 60.4h.1M128.2 75.4h.1M128.2 62.9h.1M128.2 72.9h.1M130.8 60.4h.1M130.8 62.9h.1M130.8 65.4h.1M130.8 67.9h.1M130.8 70.4h.1M130.8 72.9h.1"/>
<path d="M130.8 75.4h.1M130.8 77.9h.1M130.8 60.4h2.5M130.8 62.9h2.5M130.8 65.4h2.5M130.8 67.9h2.5M130.8 70.4h2.5M130.8 72.9h2.5M130.8 75.4h2.5M130.8 77.9h2.5M148.4 60.4h2.5M148.4 62.9h2.5"/>
<path d="M148.4 65.4h2.5M148.4 67.9h2.5M148.4 70.4h2.5M148.4 72.9h2.5M148.4 75.4h2.5M148.4 77.9h2.5M150.9 60.4h.1M150.9 62.9h.1M150.9 65.4h.1M150.9 67.9h.1M150.9 70.4h.1M150.9 72.9h.1"/>
<path d="M150.9 75.4h.1M150.9 77.9h.1M153.4 75.4h.1M153.4 72.9h.1M153.4 65.4h.1M153.4 70.4h.1M153.4 67.9h.1M153.4 77.9h.1M153.4 60.4h.1M153.4 62.9h.1M153.4 60.4h2.5M153.4 62.9h2.5"/>
<path d="M153.4 65.4h2.5M153.4 67.9h2.5M153.4 70.4h2.5M153.4 72.9h2.5M153.4 75.4h2.5M153.4 77.9h2.5M186.1 77.9h.1M186.1 77.9h2.5M93 80.5h2.5M93 83h2.5M95.5 83h.1M95.5 80.5h.1"/>
<path d="M125.7 80.5h2.5M125.7 88h2.5M125.7 90.5h2.5M125.7 93h2.5M125.7 95.5h2.5M125.7 98.1h2.5M128.2 88h.1M128.2 93h.1M128.2 90.5h.1M128.2 95.5h.1M128.2 80.5h.1M128.2 98.1h.1"/>
<path d="M130.8 80.5h.1M130.8 83h.1M130.8 85.5h.1M130.8 88h.1M130.8 90.5h.1M130.8 93h.1M130.8 95.5h.1M130.8 98.1h.1M130.8 80.5h2.5M130.8 83h2.5M130.8 85.5h2.5M130.8 88h2.5"/>
<path d="M130.8 90.5h2.5M130.8 93h2.5M130.8 95.5h2.5M130.8 98.1h2.5M148.4 80.5h2.5M148.4 83h2.5M148.4 85.5h2.5M148.4 88h2.5M148.4 90.5h2.5M148.4 93h2.5M148.4 95.5h2.5M148.4 98.1h2.5"/>
<path d="M150.9 80.5h.1M150.9 83h.1M150.9 85.5h.1M150.9 88h.1M150.9 90.5h.1M150.9 93h.1M150.9 95.5h.1M150.9 98.1h.1M153.4 95.5h.1M153.4 98.1h.1M153.4 93h.1M153.4 80.5h.1"/>
<path d="M153.4 90.5h.1M153.4 88h.1M153.4 80.5h2.5M153.4 88h2.5M153.4 90.5h2.5M153.4 93h2.5M153.4 95.5h2.5M153.4 98.1h2.5M186.1 83h.1M186.1 80.5h.1M186.1 80.5h2.5M186.1 83h2.5"/>
<path d="M125.7 100.6h2.5M125.7 103.1h2.5M125.7 105.6h2.5M125.7 108.1h2.5M125.7 110.7h2.5M125.7 113.2h2.5M125.7 115.7h2.5M125.7 118.2h2.5M128.2 105.6h.1M128.2 108.1h.1M128.2 110.7h.1M128.2 100.6h.1"/>
<path d="M128.2 103.1h.1M128.2 113.2h.1M128.2 115.7h.1M128.2 118.2h.1M130.8 100.6h.1M130.8 103.1h.1M130.8 105.6h.1M130.8 108.1h.1M130.8 110.7h.1M130.8 113.2h.1M130.8 115.7h.1M130.8 118.2h.1"/>
<path d="M130.8 100.6h2.5M130.8 103.1h2.5M130.8 105.6h2.5M130.8 108.1h2.5M130.8 110.7h2.5M130.8 113.2h2.5M130.8 115.7h2.5M130.8 118.2h2.5M148.4 100.6h2.5M148.4 103.1h2.5M148.4 105.6h2.5M148.4 108.1h2.5"/>
<path d="M148.4 110.7h2.5M148.4 113.2h2.5M148.4 115.7h2.5M148.4 118.2h2.5M150.9 100.6h.1M150.9 103.1h.1M150.9 105.6h.1M150.9 108.1h.1M150.9 110.7h.1M150.9 113.2h.1M150.9 115.7h.1M150.9 118.2h.1"/>
<path d="M153.4 100.6h.1M153.4 115.7h.1M153.4 118.2h.1M153.4 108.1h.1M153.4 110.7h.1M153.4 103.1h.1M153.4 105.6h.1M153.4 113.2h.1M153.4 100.6h2.5M153.4 103.1h2.5M153.4 105.6h2.5M153.4 108.1h2.5"/>
<path d="M153.4 110.7h2.5M153.4 113.2h2.5M153.4 115.7h2.5M153.4 118.2h2.5M125.7 120.7h2.5M125.7 123.2h2.5M125.7 125.7h2.5M128.2 123.2h.1M128.2 125.7h.1M128.2 120.7h.1M130.8 120.7h.1M130.8 123.2h.1"/>
<path d="M130.8 125.7h.1M130.8 128.2h.1M130.8 120.7h2.5M130.8 123.2h2.5M130.8 125.7h2.5M130.8 128.2h2.5M148.4 120.7h2.5M148.4 123.2h2.5M148.4 125.7h2.5M148.4 128.2h2.5M150.9 120.7h.1M150.9 123.2h.1"/>
<path d="M150.9 125.7h.1M150.9 128.2h.1M153.4 120.7h.1M153.4 123.2h.1M153.4 125.7h.1M153.4 120.7h2.5M153.4 123.2h2.5M153.4 125.7h2.5"/>
</g>
<circle cx="80.5" cy="40.2" r=".48" fill="#f0f"/>
<circle cx="80.5" cy="40.2" r=".48" fill="none" stroke="#f0f" stroke-width=".21"/>
<circle cx="80.5" cy="45.2" r=".49" fill="#f0f"/>
<circle cx="80.5" cy="45.2" r=".49" fill="none" stroke="#f0f" stroke-width=".21"/>
<circle cx="80.5" cy="42.7" r=".49" fill="#f0f"/>
<circle cx="80.5" cy="42.7" r=".49" fill="none" stroke="#f0f" stroke-width=".21"/>
<circle cx="201.2" cy="40.2" r=".48" fill="#f0f"/>
<circle cx="201.2" cy="40.2" r=".48" fill="none" stroke="#f0f" stroke-width=".21"/>
<circle cx="201.1" cy="42.7" r=".49" fill="#f0f"/>
<circle cx="201.1" cy="42.7" r=".49" fill="none" stroke="#f0f" stroke-width=".21"/>
<circle cx="201.1" cy="42.7" r=".49" fill="#f0f"/>
<circle cx="201.1" cy="42.7" r=".49" fill="none" stroke="#f0f" stroke-width=".21"/>
<circle cx="201.1" cy="45.2" r=".49" fill="#f0f"/>
<circle cx="201.1" cy="45.2" r=".49" fill="none" stroke="#f0f" stroke-width=".21"/>
<circle cx="98" cy="80.4" r=".48" fill="#f0f"/>
<circle cx="98" cy="80.4" r=".48" fill="none" stroke="#f0f" stroke-width=".21"/>
<circle cx="100.6" cy="82.9" r=".49" fill="#f0f"/>
<circle cx="100.6" cy="82.9" r=".49" fill="none" stroke="#f0f" stroke-width=".21"/>
<circle cx="98" cy="82.9" r=".48" fill="#f0f"/>
<circle cx="98" cy="82.9" r=".48" fill="none" stroke="#f0f" stroke-width=".21"/>
<circle cx="183.5" cy="80.4" r=".49" fill="#f0f"/>
<circle cx="183.5" cy="80.4" r=".49" fill="none" stroke="#f0f" stroke-width=".21"/>
<circle cx="181" cy="82.9" r=".49" fill="#f0f"/>
<circle cx="181" cy="82.9" r=".49" fill="none" stroke="#f0f" stroke-width=".21"/>
<circle cx="183.5" cy="82.9" r=".49" fill="#f0f"/>
<circle cx="183.5" cy="82.9" r=".49" fill="none" stroke="#f0f" stroke-width=".21"/>
<circle cx="181" cy="82.9" r=".49" fill="#f0f"/>
<circle cx="181" cy="82.9" r=".49" fill="none" stroke="#f0f" stroke-width=".21"/>
<g font-size="2.2" fill="#000080">
<text x="138.3" y="34.7">J1</text>
<text x="65.6" y="41">MP1</text>
<text x="209.5" y="41">MP2</text>
<text x="65.6" y="43.5">MP10</text>
<text x="65.6" y="46.1">MP75</text>
<text x="115.9" y="43.5">MP3</text>
<text x="115.9" y="46.1">MP4</text>
<text x="159.2" y="46.1">MP13</text>
<text x="159.2" y="43.5">MP9</text>
<text x="209.5" y="43.5">MP11</text>
<text x="209.5" y="46.1">MP76</text>
<text x="115.9" y="48.6">MP6</text>
<text x="115.9" y="53.6">MP8</text>
<text x="115.9" y="51.1">MP5</text>
<text x="159.2" y="53.6">MP19</text>
<text x="159.2" y="51.1">MP18</text>
<text x="159.2" y="48.6">MP15</text>
<text x="115.9" y="56.1">MP7</text>
<text x="115.9" y="58.6">MP12</text>
<text x="159.2" y="56.1">MP21</text>
<text x="159.2" y="58.6">MP23</text>
<text x="115.9" y="61.1">MP14</text>
<text x="115.9" y="63.6">MP16</text>
<text x="159.2" y="61.1">MP24</text>
<text x="159.2" y="63.6">MP25</text>
<text x="115.9" y="71.2">MP22</text>
<text x="115.9" y="66.2">MP17</text>
<text x="115.9" y="68.7">MP20</text>
<text x="159.2" y="66.2">MP27</text>
<text x="159.2" y="71.2">MP29</text>
<text x="159.2" y="68.7">MP28</text>
<text x="115.9" y="76.2">MP31</text>
<text x="115.9" y="73.7">MP26</text>
<text x="159.2" y="76.2">MP33</text>
<text x="159.2" y="73.7">MP30</text>
<text x="83.2" y="83.8">MP48</text>
<text x="83.2" y="78.7">MP38</text>
<text x="83.2" y="81.2">MP40</text>
<text x="115.9" y="78.7">MP32</text>
<text x="115.9" y="81.2">MP34</text>
<text x="159.2" y="78.7">MP35</text>
<text x="159.2" y="81.2">MP36</text>
<text x="191.9" y="83.8">MP47</text>
<text x="191.9" y="81.2">MP39</text>
<text x="191.9" y="78.7">MP37</text>
<text x="115.9" y="88.8">MP74</text>
<text x="159.2" y="88.8">MP72</text>
<text x="115.9" y="93.8">MP71</text>
<text x="115.9" y="91.3">MP73</text>
<text x="159.2" y="93.8">MP69</text>
<text x="159.2" y="91.3">MP70</text>
<text x="115.9" y="101.3">MP66</text>
<text x="115.9" y="96.4">MP68</text>
<text x="115.9" y="98.8">MP67</text>
<text x="159.2" y="96.4">MP64</text>
<text x="159.2" y="98.8">MP60</text>
<text x="159.2" y="101.3">MP58</text>
<text x="115.9" y="106.4">MP63</text>
<text x="115.9" y="103.9">MP65</text>
<text x="159.2" y="103.9">MP55</text>
<text x="159.2" y="106.4">MP54</text>
<text x="115.9" y="108.9">MP62</text>
<text x="115.9" y="111.4">MP61</text>
<text x="115.9" y="113.9">MP59</text>
<text x="159.2" y="108.9">MP51</text>
<text x="159.2" y="111.4">MP50</text>
<text x="159.2" y="113.9">MP45</text>
<text x="115.9" y="116.5">MP57</text>
<text x="115.9" y="119">MP56</text>
<text x="159.2" y="116.5">MP46</text>
<text x="159.2" y="119">MP44</text>
<text x="115.9" y="124">MP52</text>
<text x="115.9" y="121.5">MP53</text>
<text x="159.2" y="121.5">MP43</text>
<text x="159.2" y="124">MP42</text>
<text x="115.9" y="126.5">MP49</text>
<text x="159.2" y="126.5">MP41</text>
<text x="133.3" y="137.8">CON2X36</text>
</g>
<g font-size="2.2">
<text x="77.2" y="39.7">1</text>
<text x="203.2" y="39.7">1</text>
<text x="77.2" y="42.2">1</text>
<text x="77.2" y="44.7">1</text>
<text x="127.5" y="47.2">1</text>
<text x="127.5" y="42.2">1</text>
<text x="127.5" y="44.7">1</text>
<text x="152.9" y="44.7">1</text>
<text x="152.9" y="42.2">1</text>
<text x="152.9" y="47.2">1</text>
<text x="203.2" y="42.2">1</text>
<text x="203.2" y="44.7">1</text>
<text x="127.5" y="52.2">1</text>
<text x="127.5" y="49.7">1</text>
<text x="152.9" y="52.2">1</text>
<text x="152.9" y="49.7">1</text>
<text x="127.5" y="54.8">1</text>
<text x="127.5" y="59.8">1</text>
<text x="127.5" y="57.3">1</text>
<text x="152.9" y="54.8">1</text>
<text x="152.9" y="59.8">1</text>
<text x="152.9" y="57.3">1</text>
<text x="127.5" y="64.8">1</text>
<text x="127.5" y="62.3">1</text>
<text x="152.9" y="64.8">1</text>
<text x="152.9" y="62.3">1</text>
<text x="127.5" y="69.8">1</text>
<text x="127.5" y="67.4">1</text>
<text x="152.9" y="69.8">1</text>
<text x="152.9" y="67.4">1</text>
<text x="94.8" y="77.4">1</text>
<text x="127.5" y="77.4">1</text>
<text x="127.5" y="74.9">1</text>
<text x="127.5" y="72.4">1</text>
<text x="152.9" y="74.9">1</text>
<text x="152.9" y="72.4">1</text>
<text x="152.9" y="77.4">1</text>
<text x="185.5" y="77.4">1</text>
<text x="94.8" y="82.4">1</text>
<text x="94.8" y="79.9">1</text>
<text x="127.5" y="79.9">1</text>
<text x="152.9" y="79.9">1</text>
<text x="185.5" y="82.4">1</text>
<text x="185.5" y="79.9">1</text>
<text x="127.5" y="87.5">1</text>
<text x="127.5" y="90">1</text>
<text x="152.9" y="90">1</text>
<text x="152.9" y="87.5">1</text>
<text x="127.5" y="92.5">1</text>
<text x="127.5" y="95">1</text>
<text x="152.9" y="95">1</text>
<text x="152.9" y="92.5">1</text>
<text x="127.5" y="100">1</text>
<text x="127.5" y="97.5">1</text>
<text x="152.9" y="97.5">1</text>
<text x="152.9" y="100">1</text>
<text x="127.5" y="105.1">1</text>
<text x="127.5" y="107.6">1</text>
<text x="127.5" y="102.5">1</text>
<text x="152.9" y="107.6">1</text>
<text x="152.9" y="102.5">1</text>
<text x="152.9" y="105.1">1</text>
<text x="127.5" y="110.1">1</text>
<text x="127.5" y="112.6">1</text>
<text x="152.9" y="110.1">1</text>
<text x="152.9" y="112.6">1</text>
<text x="127.5" y="115.1">1</text>
<text x="127.5" y="117.6">1</text>
<text x="152.9" y="115.1">1</text>
<text x="152.9" y="117.6">1</text>
<text x="127.5" y="122.7">1</text>
<text x="127.5" y="125.2">1</text>
<text x="127.5" y="120.1">1</text>
<text x="152.9" y="120.1">1</text>
<text x="152.9" y="122.7">1</text>
<text x="152.9" y="125.2">1</text>
<text x="198.4" y="187.1">Title</text>
<text x="208.4" y="189.6">&lt;Title&gt;</text>
<text x="198.4" y="194.6">Size</text>
<text x="200.9" y="197.1">A4</text>
<text x="208.4" y="194.6">Document Number</text>
<text x="208.4" y="197.1">Flex drive</text>
<text x="281.4" y="194.6">Rev</text>
<text x="283.9" y="197.1">.</text>
<text x="198.4" y="202.2">Date:</text>
<text x="211.5" y="202.2">Monday, July 14, 2014</text>
<text x="248.7" y="202.2">Sheet</text>
<text x="261.3" y="202.2">1</text>
<text x="268.8" y="202.2">of</text>
<text x="276.4" y="202.2">1</text>
</g>
<g font-size="2.2" fill="#004080">
<text x="134.5" y="41.2">1</text>
<text x="145.8" y="41.2">2</text>
<text x="134.5" y="43.8">3</text>
<text x="134.5" y="46.3">5</text>
<text x="145.8" y="43.8">4</text>
<text x="145.8" y="46.3">6</text>
<text x="134.5" y="48.8">7</text>
<text x="134.5" y="51.3">9</text>
<text x="134.5" y="53.8">11</text>
<text x="144.6" y="51.3">10</text>
<text x="144.6" y="53.8">12</text>
<text x="145.8" y="48.8">8</text>
<text x="134.5" y="56.3">13</text>
<text x="134.5" y="58.8">15</text>
<text x="144.6" y="56.3">14</text>
<text x="144.6" y="58.8">16</text>
<text x="134.5" y="61.4">17</text>
<text x="134.5" y="63.9">19</text>
<text x="144.6" y="61.4">18</text>
<text x="144.6" y="63.9">20</text>
<text x="134.5" y="66.4">21</text>
<text x="134.5" y="68.9">23</text>
<text x="134.5" y="71.4">25</text>
<text x="144.6" y="66.4">22</text>
<text x="144.6" y="68.9">24</text>
<text x="144.6" y="71.4">26</text>
<text x="134.5" y="74">27</text>
<text x="134.5" y="76.5">29</text>
<text x="144.6" y="74">28</text>
<text x="144.6" y="76.5">30</text>
<text x="134.5" y="79">31</text>
<text x="134.5" y="81.5">33</text>
<text x="134.5" y="84">35</text>
<text x="144.6" y="79">32</text>
<text x="144.6" y="81.5">34</text>
<text x="144.6" y="84">36</text>
<text x="134.5" y="86.5">37</text>
<text x="134.5" y="89">39</text>
<text x="144.6" y="86.5">38</text>
<text x="144.6" y="89">40</text>
<text x="134.5" y="91.5">41</text>
<text x="134.5" y="94.1">43</text>
<text x="144.6" y="91.5">42</text>
<text x="144.6" y="94.1">44</text>
<text x="134.5" y="96.6">45</text>
<text x="134.5" y="99.1">47</text>
<text x="134.5" y="101.6">49</text>
<text x="144.6" y="96.6">46</text>
<text x="144.6" y="99.1">48</text>
<text x="144.6" y="101.6">50</text>
<text x="134.5" y="104.1">51</text>
<text x="134.5" y="106.6">53</text>
<text x="144.6" y="104.1">52</text>
<text x="144.6" y="106.6">54</text>
<text x="134.5" y="109.1">55</text>
<text x="134.5" y="111.7">57</text>
<text x="144.6" y="109.1">56</text>
<text x="144.6" y="111.7">58</text>
<text x="134.5" y="114.2">59</text>
<text x="134.5" y="116.7">61</text>
<text x="134.5" y="119.2">63</text>
<text x="144.6" y="114.2">60</text>
<text x="144.6" y="116.7">62</text>
<text x="144.6" y="119.2">64</text>
<text x="134.5" y="121.7">65</text>
<text x="134.5" y="124.2">67</text>
<text x="144.6" y="121.7">66</text>
<text x="144.6" y="124.2">68</text>
<text x="134.5" y="126.7">69</text>
<text x="134.5" y="129.2">71</text>
<text x="144.6" y="126.7">70</text>
<text x="144.6" y="129.2">72</text>
</g>
</svg>
